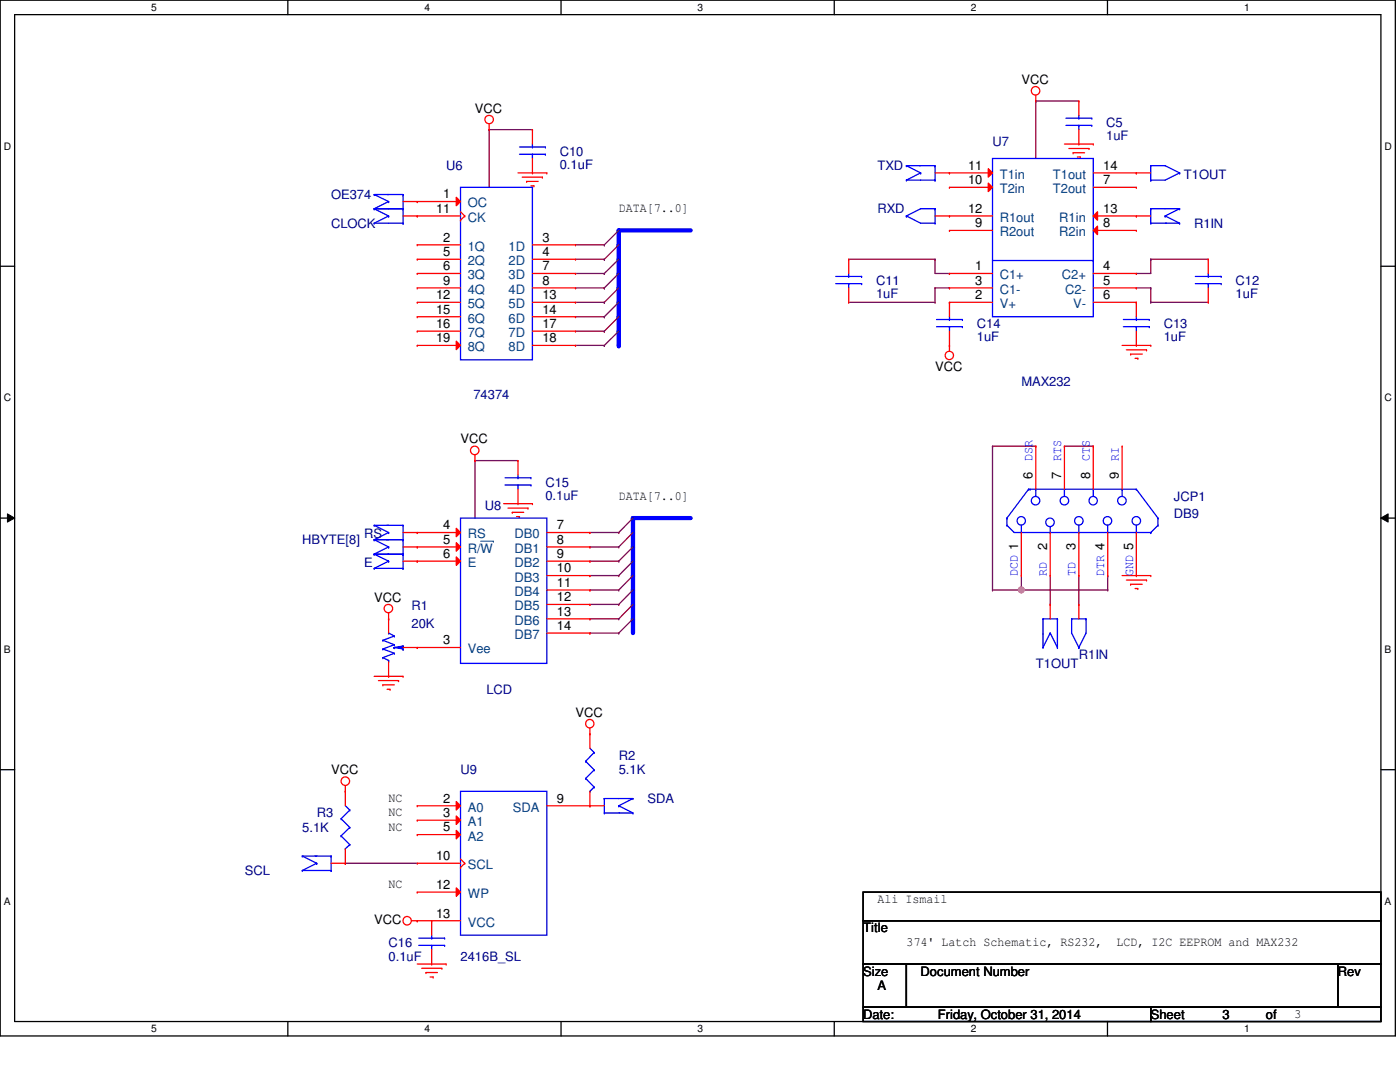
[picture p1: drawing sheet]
<svg xmlns="http://www.w3.org/2000/svg" width="279mm" height="216mm" viewBox="0 0 279 216" stroke-linecap="round" stroke-linejoin="round" font-family="sans-serif">
<path d="M0 0h278.5v206.7h-278.5zM2.9 2.9h272.7v200.9h-272.7z" fill="none" stroke="#000" stroke-width=".25"/>
<g fill="#fff">
<path d="M30.2 .3h1.1v2.3h-1.1z"/>
<path d="M30.2 204.1h1.1v2.3h-1.1z"/>
</g>
<path d="M57.4 0v2.9M57.4 203.8v2.9" fill="none" stroke="#000" stroke-width=".25"/>
<g fill="#fff">
<path d="M84.7 .3h1.1v2.3h-1.1z"/>
<path d="M84.7 204.1h1.1v2.3h-1.1z"/>
</g>
<path d="M112 0v2.9M112 203.8v2.9" fill="none" stroke="#000" stroke-width=".25"/>
<g fill="#fff">
<path d="M139.2 .3h1.1v2.3h-1.1z"/>
<path d="M139.2 204.1h1.1v2.3h-1.1z"/>
</g>
<path d="M166.5 0v2.9M166.5 203.8v2.9" fill="none" stroke="#000" stroke-width=".25"/>
<g fill="#fff">
<path d="M193.8 .3h1.1v2.3h-1.1z"/>
<path d="M193.8 204.1h1.1v2.3h-1.1z"/>
</g>
<path d="M221 0v2.9M221 203.8v2.9" fill="none" stroke="#000" stroke-width=".25"/>
<g fill="#fff">
<path d="M248.3 .3h1.1v2.3h-1.1z"/>
<path d="M248.3 204.1h1.1v2.3h-1.1z"/>
<path d="M.8 28h1.4v2.3h-1.4z"/>
<path d="M276.3 28h1.4v2.3h-1.4z"/>
<path d="M.8 78.2h1.4v2.3h-1.4z"/>
<path d="M276.3 78.2h1.4v2.3h-1.4z"/>
</g>
<path d="M0 53.1h2.9M275.6 53.1h2.9" fill="none" stroke="#000" stroke-width=".25"/>
<g fill="#fff">
<path d="M.8 128.5h1.3v2.2h-1.3z"/>
<path d="M276.3 128.5h1.3v2.2h-1.3z"/>
</g>
<path d="M0 103.4h2.9M275.6 103.4h2.9" fill="none" stroke="#000" stroke-width=".25"/>
<path d="M1.5 102.5l1.4 .9-1.4 .8zM275.6 103.4l1.4-.9v1.7z" fill="#000"/>
<path d="M1.5 102.5l1.4 .9-1.4 .8zM275.6 103.4l1.4-.9v1.7z" fill="none" stroke="#000" stroke-width=".2"/>
<g fill="#fff">
<path d="M.8 178.7h1.3v2.2h-1.3z"/>
<path d="M276.3 178.7h1.3v2.2h-1.3z"/>
</g>
<path d="M0 153.6h2.9M275.6 153.6h2.9" fill="none" stroke="#000" stroke-width=".25"/>
<path d="M97.6 25.9h.1M97.6 25.9v11.5M97.6 25.9h8.7" fill="none" stroke="#800040" stroke-width=".25"/>
<path d="M123.5 46h14.3" fill="none" stroke="#00f" stroke-width=".85"/>
<circle cx="123.5" cy="46" r=".42" fill="#00f"/>
<path d="M123.5 46v2.9" fill="none" stroke="#00f" stroke-width=".85"/>
<circle cx="123.5" cy="48.9" r=".42" fill="#00f"/>
<g fill="none" stroke="#800040" stroke-width=".25">
<path d="M114.9 48.9h5.7M114.9 51.7h5.7M114.9 54.6h5.7M114.9 57.4h5.7M120.6 48.9h.1M120.6 51.7h.1M120.6 54.6h.1M120.6 57.4h.1M114.9 60.3h5.7M114.9 63.2h5.7M114.9 66.1h5.7M114.9 68.9h5.7"/>
<path d="M120.6 60.3h.1M120.6 63.2h.1M120.6 66.1h.1M120.6 68.9h.1"/>
</g>
<path d="M123.5 48.9v2.8" fill="none" stroke="#00f" stroke-width=".85"/>
<circle cx="123.5" cy="51.7" r=".42" fill="#00f"/>
<path d="M123.5 51.7v2.9" fill="none" stroke="#00f" stroke-width=".85"/>
<circle cx="123.5" cy="54.6" r=".42" fill="#00f"/>
<path d="M123.5 54.6v2.8" fill="none" stroke="#00f" stroke-width=".85"/>
<circle cx="123.5" cy="57.4" r=".42" fill="#00f"/>
<path d="M123.5 57.4v2.9" fill="none" stroke="#00f" stroke-width=".85"/>
<circle cx="123.5" cy="60.3" r=".42" fill="#00f"/>
<path d="M123.5 60.3v2.9" fill="none" stroke="#00f" stroke-width=".85"/>
<circle cx="123.5" cy="63.2" r=".42" fill="#00f"/>
<path d="M123.5 63.2v2.9" fill="none" stroke="#00f" stroke-width=".85"/>
<circle cx="123.5" cy="66.1" r=".42" fill="#00f"/>
<path d="M123.5 66.1v2.8" fill="none" stroke="#00f" stroke-width=".85"/>
<circle cx="123.5" cy="68.9" r=".42" fill="#00f"/>
<g fill="none" stroke="#800040" stroke-width=".25">
<path d="M206.7 20.2h.1M206.7 20.2v11.4M206.7 20.2h8.6M169.4 51.7h17.2M186.6 51.7h.1M186.6 57.4h.1M186.6 51.7v2.9h2.9M186.6 57.4v2.9M186.6 57.4h2.9M189.5 57.4h.1M189.5 54.6h.1M226.8 57.4h.1"/>
<path d="M226.8 54.6h.1M226.8 57.4h2.9M229.7 51.7h.1M229.7 57.4h.1M229.7 51.7h11.4M229.7 51.7v2.9h-2.9M229.7 57.4v2.9M169.4 60.3h17.2M186.6 60.3h.1M229.7 60.3h.1M229.7 60.3h11.4M212.4 89h5.8"/>
<path d="M218.2 89h.1M203.8 117.7h.1M203.8 114.9v2.8M203.8 117.7h17.3M221.1 117.7h.1"/>
</g>
<circle cx="203.8" cy="117.7" r=".57" fill="#f0f"/>
<circle cx="203.8" cy="117.7" r=".57" fill="none" stroke="#f0f" stroke-width=".25"/>
<path d="M198.1 89h.1M198.1 89v28.7M198.1 89h8.6M206.7 89h.1M198.1 117.7h.1M198.1 117.7h5.7M209.6 114.9v5.7M215.3 114.9v5.7M221.1 114.9h.1M221.1 114.9v2.8M209.6 120.6h.1M215.3 120.6h.1" fill="none" stroke="#800040" stroke-width=".25"/>
<path d="M126.3 103.4h11.5" fill="none" stroke="#00f" stroke-width=".85"/>
<circle cx="126.3" cy="103.4" r=".42" fill="#00f"/>
<path d="M126.3 103.4v2.9" fill="none" stroke="#00f" stroke-width=".85"/>
<circle cx="126.3" cy="103.4" r=".42" fill="#00f"/>
<g fill="none" stroke="#800040" stroke-width=".25">
<path d="M117.7 106.3h.1M117.7 109.1h.1M117.7 112h.1M117.7 114.9h.1M117.7 117.7h.1M117.7 106.3h5.8M117.7 109.1h5.8M117.7 112h5.8M117.7 114.9h5.8M117.7 117.7h5.8M117.7 120.6h.1M117.7 123.5h.1"/>
<path d="M117.7 126.3h.1M117.7 120.6h5.8M117.7 123.5h5.8M117.7 126.3h5.8"/>
</g>
<path d="M126.3 106.3v2.8" fill="none" stroke="#00f" stroke-width=".85"/>
<circle cx="126.3" cy="106.3" r=".42" fill="#00f"/>
<path d="M126.3 109.1v2.9" fill="none" stroke="#00f" stroke-width=".85"/>
<circle cx="126.3" cy="109.1" r=".42" fill="#00f"/>
<path d="M126.3 112v2.9" fill="none" stroke="#00f" stroke-width=".85"/>
<circle cx="126.3" cy="112" r=".42" fill="#00f"/>
<path d="M126.3 114.9v2.8" fill="none" stroke="#00f" stroke-width=".85"/>
<circle cx="126.3" cy="114.9" r=".42" fill="#00f"/>
<path d="M126.3 117.7v2.9" fill="none" stroke="#00f" stroke-width=".85"/>
<circle cx="126.3" cy="117.7" r=".42" fill="#00f"/>
<path d="M126.3 120.6v2.9" fill="none" stroke="#00f" stroke-width=".85"/>
<circle cx="126.3" cy="120.6" r=".42" fill="#00f"/>
<path d="M126.3 123.5v2.8" fill="none" stroke="#00f" stroke-width=".85"/>
<circle cx="126.3" cy="123.5" r=".42" fill="#00f"/>
<g fill="none" stroke="#800040" stroke-width=".25">
<path d="M120.6 48.9h.1M120.6 51.7h.1M120.6 54.6h.1M120.6 57.4h.1M123.5 46l-2.9 2.9M123.5 48.9l-2.9 2.8M123.5 51.7l-2.9 2.9M123.5 54.6l-2.9 2.8M123.5 57.4l-2.9 2.9M120.6 60.3h.1M120.6 63.2h.1M120.6 66.1h.1"/>
<path d="M120.6 68.9h.1M123.5 60.3l-2.9 2.9M123.5 63.2l-2.9 2.9M123.5 66.1l-2.9 2.8M94.8 91.9h.1M94.8 91.9v11.5M94.8 91.9h8.6M123.5 106.3h.1M123.5 109.1h.1M123.5 112h.1M123.5 114.9h.1M123.5 117.7h.1"/>
<path d="M126.3 103.4l-2.8 2.9M126.3 106.3l-2.8 2.8M126.3 109.1l-2.8 2.9M126.3 112l-2.8 2.9M126.3 114.9l-2.8 2.8M126.3 117.7l-2.8 2.9M123.5 120.6h.1M123.5 123.5h.1M123.5 126.3h.1M126.3 120.6l-2.8 2.9M126.3 123.5l-2.8 2.8M68.9 172.3h.1"/>
<path d="M68.9 172.3h14.4"/>
</g>
<g fill="none" stroke="#f00" stroke-width=".25">
<path d="M206.7 19v1.2M97.6 25.9h.1M97.6 24.7v1.2M103.4 34.5h5.7M104.2 35.3h4M105.1 36.2h.1M105.1 36.2h2.3M106 37.1h.6M106.6 37.1h.1M108.2 35.3h.1M109.1 34.5h.1M206.7 20.2h.1"/>
<path d="M212.4 28.7h5.8M213.3 29.6h4M214.2 30.5h.1M214.2 30.5h2.3M215 31.3h.6M215.6 31.3h.1M217.3 29.6h.1M218.2 28.7h.1M189.5 68.9h.1M189.5 68.9v1.2M223.9 68.9h5.8M224.8 69.8h4"/>
<path d="M225.6 70.7h.1M225.6 70.7h2.4M226.5 71.5h.6M227.1 71.5h.1M228.8 69.8h.1M229.7 68.9h.1M94.8 91.9h.1M94.8 90.8v1.1M80.4 106.3h2.9M83.3 106.3h.1M100.5 100.5h5.8M101.4 101.4h4"/>
<path d="M102.2 102.2h.1M102.2 102.2h2.3M103.1 103.1h.6M103.7 103.1h.1M105.4 101.4h.1M106.3 100.5h.1M223.9 114.9h5.8M224.8 115.7h4M225.6 116.6h.1M225.6 116.6h2.4M226.5 117.4h.6M227.1 117.4h.1"/>
<path d="M228.8 115.7h.1M229.7 114.9h.1M74.7 135h5.7M75.5 135.8h4M76.4 136.7h.1M76.4 136.7h2.3M77.3 137.5h.6M77.6 123.5h.1M77.6 122.3v1.2M77.9 137.5h.1M79.5 135.8h.1M80.4 135h.1"/>
<path d="M68.9 157.9h.1M68.9 156.8v4M117.7 146.4h.1M117.7 145.3v1.1M68.9 172.3h.1M68.9 169.4v2.9M82.1 183.7h1.2M83.3 183.7h.1M83.3 192.4h5.7M84.2 193.2h4M85 194.1h.1M85 194.1h2.3"/>
<path d="M85.9 194.9h.5M86.4 194.9h.1M88.2 193.2h.1M89 192.4h.1"/>
<circle cx="206.7" cy="18.1" r=".85"/>
<circle cx="97.6" cy="23.9" r=".84"/>
<circle cx="189.5" cy="70.9" r=".83"/>
<circle cx="94.7" cy="89.9" r=".85"/>
<circle cx="77.5" cy="121.4" r=".84"/>
<circle cx="68.9" cy="155.9" r=".85"/>
<circle cx="117.7" cy="144.4" r=".84"/>
<circle cx="81.2" cy="183.7" r=".84"/>
</g>
<path d="M172.3 178h103.3v5.7h-103.3zM172.3 183.7h103.3v8.7h-103.3zM172.3 192.4h8.6v8.6h-8.6zM180.9 192.4h86.1v8.6h-86.1zM267 192.4h8.6v8.6h-8.6zM172.3 201h57.4v2.8h-57.4zM229.7 201h45.9v2.8h-45.9z" fill="none" stroke="#000" stroke-width=".25"/>
<g fill="none" stroke="#00f" stroke-width=".25">
<path d="M74.7 104.8h.1M74.7 107.7h.1M74.7 104.8h5.7M74.7 107.7h5.7M74.7 104.8l2.9 1.5M77.6 106.3h.1M77.6 106.3l-2.9 1.4M80.4 104.8h.1M80.4 107.7h.1M80.4 104.8v2.9M91.9 157.9h17.2v28.7h-17.2zM68.1 163.4h.1"/>
<path d="M68.1 166.8h.1M68.1 163.4l1.7 1.7M68.1 166.8l1.7 1.7M68.9 169.4h.1M68.9 160.8l.9 .8M69.8 161.6h.1M69.8 165.1h.1M69.8 168.5h.1M69.8 161.6l-1.7 1.8M69.8 165.1l-1.7 1.7M69.8 168.5l-.9 .9"/>
</g>
<path d="M91.1 159.9l.8 .9-.8 .8z" fill="#f00"/>
<path d="M91.1 159.9l.8 .9-.8 .8zM83.3 160.8h.1M83.3 160.8h8.6" fill="none" stroke="#f00" stroke-width=".25"/>
<path d="M91.1 162.8l.8 .9-.8 .8z" fill="#f00"/>
<path d="M83.3 163.7h.1M83.3 163.7h8.6M91.1 162.8l.8 .9-.8 .8z" fill="none" stroke="#f00" stroke-width=".25"/>
<path d="M91.1 165.7l.8 .8-.8 .9z" fill="#f00"/>
<path d="M83.3 166.5h.1M83.3 172.3h.1M83.3 166.5h8.6M83.3 172.3h8.6M91.1 165.7l.8 .8-.8 .9zM91.9 173.1h.1M91.9 171.4l.9 .9M92.8 172.3h.1M92.8 172.3l-.9 .8M109.1 160.8h8.6M117.7 160.8h.1" fill="none" stroke="#f00" stroke-width=".25"/>
<path d="M91.1 177.2l.8 .8-.8 .9z" fill="#f00"/>
<g fill="none" stroke="#f00" stroke-width=".25">
<path d="M106.3 25.9h.1M106.3 34.5h.1M106.3 25.9v2.8M106.3 31.6v2.9M186.6 34.5h2.9M189.5 34.5h.1M226.8 34.5h.1M226.8 34.5h2.9M189.5 54.6h.1M189.5 57.4h.1M189.5 54.6h8.6M189.5 57.4h8.6"/>
<path d="M218.2 54.6h8.6M218.2 57.4h8.6M226.8 57.4h.1M226.8 54.6h.1M189.5 60.3h.1M189.5 68.9h.1M189.5 60.3v2.9M189.5 66.1v2.8M189.5 60.3h8.6M218.2 60.3h8.6M226.8 60.3h.1M209.6 120.6h.1"/>
<path d="M209.6 120.6v2.9M215.3 120.6h.1M215.3 120.6v2.9M83.3 178h.1M83.3 178h8.6M91.1 177.2l.8 .8-.8 .9zM117.7 160.8h.1M117.7 160.8h2.9M83.3 183.7h.1M83.3 183.7h8.6"/>
</g>
<g fill="none" stroke="#00f" stroke-width=".25">
<path d="M103.7 30.8h5.1M103.7 29.3h5.1M106.3 29.3h.1M106.3 30.8h.1M106.3 28.7v.6M106.3 30.8v.8M108.8 30.8h.1M108.8 29.3h.1M180.9 33.1h.1M180.9 35.9h.1M180.9 33.1h5.7M180.9 35.9h5.7"/>
<path d="M180.9 33.1l2.8 1.4M183.7 34.5h.1M183.7 34.5l-2.8 1.4M186.6 33.1h.1M186.6 35.9h.1M186.6 33.1v2.8M198.1 31.6h20.1v31.6h-20.1zM229.7 33.1h.1M229.7 35.9h.1M229.7 33.1h2.8l2.9 1.4M229.7 33.1v2.8M235.4 34.5h.1"/>
<path d="M235.4 34.5l-2.9 1.4h-2.8M198.1 52h20.1M218.2 52h.1M186.9 65.2h5.2M186.9 63.8h5.2M189.5 63.8h.1M189.5 65.2h.1M189.5 63.2v.6M189.5 65.2v.9M192.1 65.2h.1M192.1 63.8h.1M208.2 129.2h.1"/>
<path d="M208.2 123.5h.1M208.2 123.5v5.7M208.2 123.5h2.8M209.6 126.3h.1M209.6 126.3l-1.4 2.9M209.6 126.3l1.4 2.9M211 129.2h.1M211 123.5h.1M211 123.5v5.7M213.9 123.5h.1M213.9 123.5h2.8M213.9 123.5v2.8l1.4 2.9"/>
<path d="M215.3 129.2h.1M216.7 123.5h.1M216.7 123.5v2.8l-1.4 2.9M120.6 159.3h.1M120.6 159.3h5.7M120.6 159.3v2.9M126.3 159.3h.1M126.3 159.3l-2.8 1.5M120.6 162.2h.1M120.6 162.2h5.7M123.5 160.8h.1M123.5 160.8l2.8 1.4"/>
<path d="M126.3 162.2h.1"/>
</g>
<path d="M197.2 33.7l.9 .8-.9 .8z" fill="#f00"/>
<path d="M189.5 34.5h.1M189.5 34.5h8.6M197.2 33.7l.9 .8-.9 .8z" fill="none" stroke="#f00" stroke-width=".25"/>
<path d="M197.2 36.5l.9 .9-.9 .8z" fill="#f00"/>
<path d="M189.5 37.4h.1M189.5 37.4h8.6M197.2 36.5l.9 .9-.9 .8z" fill="none" stroke="#f00" stroke-width=".25"/>
<path d="M219 42.2v1.7l-.8-.8z" fill="#f00"/>
<path d="M218.2 43.1h8.6M219 42.2v1.7l-.8-.8zM226.8 43.1h.1" fill="none" stroke="#f00" stroke-width=".25"/>
<path d="M218.2 46l.8-.9v1.7z" fill="#f00"/>
<g fill="none" stroke="#f00" stroke-width=".25">
<path d="M218.2 34.5h8.6M218.2 37.4h8.6M226.8 34.5h.1M226.8 37.4h.1M80.4 43.1h2.9M80.4 40.2h2.9M83.3 43.1h.1M83.3 40.2h.1M189.5 43.1h.1M189.5 46h.1M189.5 46h8.6M189.5 43.1h8.6"/>
<path d="M218.2 46l.8-.9v1.7zM218.2 46h8.6M226.8 46h.1M226.8 43.1h.1M226.8 43.1h2.9M109.1 106.3h8.6M109.1 109.1h8.6M109.1 112h8.6M109.1 114.9h8.6M109.1 117.7h8.6M117.7 106.3h.1M117.7 109.1h.1"/>
<path d="M117.7 112h.1M117.7 114.9h.1M117.7 117.7h.1M109.1 120.6h8.6M109.1 123.5h8.6M109.1 126.3h8.6M117.7 120.6h.1M117.7 123.5h.1M117.7 126.3h.1M117.7 146.4h.1M117.7 146.4v2.9M117.7 157.9v2.9"/>
<path d="M117.7 160.8h.1"/>
</g>
<g fill="none" stroke="#00f" stroke-width=".25">
<path d="M74.7 38.8h.1M74.7 38.8h5.7M74.7 38.8l2.9 1.4M80.4 38.8h.1M80.4 38.8v5.7M74.7 41.7h.1M74.7 44.5h.1M74.7 41.7h5.7M74.7 44.5h5.7M74.7 41.7l2.9 1.4M77.6 43.1h.1M77.6 40.2h.1"/>
<path d="M77.6 43.1l-2.9 1.4M77.6 40.2l-2.9 1.5M80.4 41.7h.1M80.4 44.5h.1M229.7 44.5h.1M229.7 41.7h.1M229.7 41.7h5.7M229.7 44.5h5.7M229.7 41.7v2.8M232.5 43.1h.1M232.5 43.1l2.9 1.4M235.4 44.5h.1"/>
<path d="M235.4 41.7h.1M235.4 41.7l-2.9 1.4M91.9 103.4h17.2v29h-17.2zM116.9 151.9h.1M116.9 155.3h.1M116.9 151.9l1.7 1.7M116.9 155.3l1.7 1.8M117.7 157.9h.1M117.7 149.3l.9 .9M118.6 150.2h.1M118.6 153.6h.1M118.6 157.1h.1"/>
<path d="M118.6 150.2l-1.7 1.7M118.6 153.6l-1.7 1.7M118.6 157.1l-.9 .8"/>
</g>
<path d="M91.1 105.4l.8 .9-.8 .8z" fill="#f00"/>
<path d="M83.3 106.3h.1M83.3 106.3h8.6M91.1 105.4l.8 .9-.8 .8z" fill="none" stroke="#f00" stroke-width=".25"/>
<path d="M91.1 108.3l.8 .8-.8 .9z" fill="#f00"/>
<path d="M83.3 109.1h.1M83.3 109.1h8.6M91.1 108.3l.8 .8-.8 .9z" fill="none" stroke="#f00" stroke-width=".25"/>
<path d="M95.9 108h2.6M98.5 108h.1" fill="none" stroke="#004080" stroke-width=".2"/>
<path d="M91.1 111.1l.8 .9-.8 .8z" fill="#f00"/>
<g fill="none" stroke="#f00" stroke-width=".25">
<path d="M215.3 20.2h.1M215.3 28.7h.1M215.3 20.2v2.8M215.3 25.9v2.8M83.3 48.9h.1M83.3 51.7h.1M83.3 54.6h.1M83.3 57.4h.1M83.3 48.9h8.6M83.3 51.7h8.6M83.3 54.6h8.6M83.3 57.4h8.6"/>
<path d="M169.4 51.7h.1M169.4 51.7v2.9M169.4 57.4v2.9M186.6 43.1h2.9M189.5 43.1h.1M241.1 51.7h.1M241.1 51.7v2.9M241.1 57.4v2.9M83.3 66.1h.1M83.3 60.3h.1M83.3 63.2h.1M83.3 66.1h8.6"/>
<path d="M83.3 60.3h8.6M83.3 63.2h8.6M169.4 60.3h.1M241.1 60.3h.1M206.7 89h.1M206.7 89v8.6M212.4 89h.1M212.4 89v8.6M218.2 89h.1M218.2 89v8.6M223.9 89h.1M223.9 89v8.6"/>
<path d="M80.4 112h11.5M80.4 109.1h2.9M83.3 112h.1M83.3 109.1h.1M91.1 111.1l.8 .9-.8 .8zM203.8 114.9h.1M203.8 106.3v8.6M209.6 114.9h.1M209.6 106.3v8.6M215.3 114.9h.1M215.3 106.3v8.6M221.1 114.9h.1"/>
<path d="M221.1 106.3v8.6M226.8 114.9h.1M226.8 106.3v8.6M77.6 123.5h.1M77.6 135h.1M77.6 123.5v2.8M77.6 132.1v2.9M80.4 129.2h11.5M83.3 129.2h.1M66.1 172.3h2.8M68.9 172.3h.1M86.1 183.7h.1"/>
<path d="M86.1 192.4h.1M86.1 183.7v2.9M86.1 189.5v2.9"/>
</g>
<g fill="none" stroke="#00f" stroke-width=".25">
<path d="M91.9 37.4h14.4v34.4h-14.4zM212.7 25h5.2M212.7 23.6h5.2M215.3 23.6h.1M215.3 25h.1M215.3 23v.6M215.3 25v.9M217.9 25h.1M217.9 23.6h.1M166.8 56.6h5.2M166.8 55.2h5.2M169.4 55.2h.1"/>
<path d="M169.4 56.6h.1M169.4 54.6v.6M169.4 56.6v.8M172 56.6h.1M172 55.2h.1M180.9 43.1h.1M180.9 43.1l2.8 1.4h2.9M186.6 44.5h.1M186.6 41.7h.1M186.6 41.7h-2.9l-2.8 1.4M186.6 41.7v2.8M238.5 56.6h5.2"/>
<path d="M238.5 55.2h5.2M241.1 55.2h.1M241.1 56.6h.1M241.1 54.6v.6M241.1 56.6v.8M243.7 56.6h.1M243.7 55.2h.1M205.3 97.6h.1M205.3 97.6l-4.3 5.8M205.3 97.6h21.5M205.6 97.6h.1M206.7 97.6h.1"/>
<path d="M206.7 97.6v1.5M212.4 97.6h.1M212.4 97.6v1.5M218.2 97.6h.1M218.2 97.6v1.5M223.9 97.6h.1M223.9 97.6v1.5M226.8 97.6h.1M226.8 97.6l4.3 5.8M74.7 110.6h.1M74.7 113.4h.1M74.7 107.7h.1"/>
<path d="M74.7 110.6h5.7M74.7 113.4h5.7M74.7 110.6l2.9 1.4M74.7 107.7h5.7M74.7 107.7l2.9 1.4M77.6 112h.1M77.6 109.1h.1M77.6 112l-2.9 1.4M77.6 109.1l-2.9 1.5M80.4 110.6h.1M80.4 113.4h.1M80.4 107.7h.1"/>
<path d="M80.4 107.7v5.7M201 104.8h.1M201 103.4h.1M201 104.8l1.4 1.5h27.3M201 103.4v1.4M203.8 106.3h.1M203.8 104.8v1.5M209.6 106.3h.1M209.6 105.1v1.2M215.3 106.3h.1M215.3 104.8v1.5M221.1 106.3h.1"/>
<path d="M221.1 104.8v1.5M226.8 106.3h.1M226.8 104.8v1.5M229.7 106.3h.1M231.1 104.8h.1M231.1 103.4h.1M231.1 103.4v1.4M231.1 104.8l-1.4 1.5M76.4 127.8h.1M76.4 129.5h.1M76.4 131.2h.1M76.4 127.8l2.3 .9"/>
<path d="M76.4 129.5l2.3 .8M76.4 131.2l1.2 .6M77.6 126.3h.1M77.6 131.8h.1M77.6 126.3l1.1 .6M77.6 131.8v.3M78.7 130.3h.1M78.7 128.7h.1M78.7 126.9h.1M78.7 129.2h.1M78.7 130.3l-2.3 .9M78.7 128.7l-2.3 .8"/>
<path d="M78.7 126.9l-2.3 .9M78.7 129.2l1.7 .3M78.7 129.2h1.7M80.4 129.5h.1M80.4 128.9h.1M80.4 128.9v.6M80.4 128.9l-1.7 .3M60.3 170.8h.1M60.3 173.7h.1M60.3 170.8h5.8M60.3 173.7h5.8M60.3 170.8l2.9 1.5"/>
<path d="M63.2 172.3h.1M63.2 172.3l-2.9 1.4M66.1 170.8h.1M66.1 173.7h.1M66.1 170.8v2.9M83.6 188.6h5.1M83.6 187.2h5.1M86.1 187.2h.1M86.1 188.6h.1M86.1 186.6v.6M86.1 188.6v.9M88.7 188.6h.1"/>
<path d="M88.7 187.2h.1"/>
<circle cx="206.7" cy="99.9" r=".85"/>
<circle cx="212.4" cy="99.9" r=".85"/>
<circle cx="218.2" cy="99.9" r=".84"/>
<circle cx="223.9" cy="99.9" r=".85"/>
<circle cx="203.8" cy="103.9" r=".84"/>
<circle cx="209.5" cy="104.2" r=".85"/>
<circle cx="215.3" cy="103.9" r=".85"/>
<circle cx="221" cy="103.9" r=".85"/>
<circle cx="226.8" cy="103.9" r=".85"/>
</g>
<path d="M91.1 68.1l.8 .8-.8 .9z" fill="#f00"/>
<g fill="none" stroke="#f00" stroke-width=".25">
<path d="M106.3 48.9h8.6M106.3 51.7h8.6M106.3 54.6h8.6M106.3 57.4h8.6M114.9 48.9h.1M114.9 51.7h.1M114.9 54.6h.1M114.9 57.4h.1M83.3 68.9h.1M83.3 68.9h8.6M91.1 68.1l.8 .8-.8 .9zM106.3 68.9h8.6"/>
<path d="M106.3 60.3h8.6M106.3 63.2h8.6M106.3 66.1h8.6M114.9 60.3h.1M114.9 63.2h.1M114.9 66.1h.1M114.9 68.9h.1"/>
</g>
<path d="M91.1 39.4l.8 .8-.8 .9z" fill="#f00"/>
<g fill="none" stroke="#f00" stroke-width=".25">
<path d="M91.1 39.4l.8 .8-.8 .9zM83.3 40.2h.1M83.3 43.1h.1M83.3 40.2h8.6M83.3 43.1h8.6M91.9 43.9h.1M91.9 42.2l.9 .9M92.8 43.1h.1M92.8 43.1l-.9 .8M226.8 60.3h.1M226.8 68.9h.1M226.8 60.3v2.9"/>
<path d="M226.8 66.1v2.8M103.4 91.9h.1M103.4 91.9v2.9M103.4 97.6v2.9M103.4 100.5h.1"/>
</g>
<g fill="none" stroke="#00f" stroke-width=".25">
<path d="M224.2 65.2h5.2M224.2 63.8h5.2M226.8 63.8h.1M226.8 65.2h.1M226.8 63.2v.6M226.8 65.2v.9M229.4 65.2h.1M229.4 63.8h.1M100.8 96.8h5.2M100.8 95.3h5.2M103.4 95.3h.1M103.4 96.8h.1"/>
<path d="M103.4 94.8v.5M103.4 96.8v.8M106 96.8h.1M106 95.3h.1"/>
</g>
<circle cx="203.8" cy="117.7" r=".57" fill="#f0f"/>
<circle cx="203.8" cy="117.7" r=".57" fill="none" stroke="#f0f" stroke-width=".25"/>
<g font-size="2.6">
<text x="203.8" y="16.7">VCC</text>
<text x="94.8" y="22.5">VCC</text>
<text x="193.2" y="33.9">11</text>
<text x="220.2" y="33.9">14</text>
<text x="88.5" y="39.6">1</text>
<text x="193.2" y="36.7">10</text>
<text x="220.2" y="36.7">7</text>
<text x="87" y="42.5">11</text>
<text x="123.5" y="42.3">DATA[7..0]</text>
<text x="193.2" y="42.5">12</text>
<text x="194.6" y="45.3">9</text>
<text x="220.2" y="42.5">13</text>
<text x="220.2" y="45.3">8</text>
<text x="88.5" y="48.2">2</text>
<text x="88.5" y="51.1">5</text>
<text x="88.5" y="53.9">6</text>
<text x="108.2" y="48.2">3</text>
<text x="108.2" y="51.1">4</text>
<text x="108.2" y="53.9">7</text>
<text x="194.6" y="53.9">1</text>
<text x="220.2" y="53.9">4</text>
<text x="87" y="59.7">12</text>
<text x="88.5" y="56.8">9</text>
<text x="108.2" y="56.8">8</text>
<text x="108.2" y="59.7">13</text>
<text x="194.6" y="59.7">2</text>
<text x="194.6" y="56.8">3</text>
<text x="220.2" y="59.7">6</text>
<text x="220.2" y="56.8">5</text>
<text x="87" y="65.4">16</text>
<text x="87" y="62.6">15</text>
<text x="108.2" y="62.6">14</text>
<text x="108.2" y="65.4">17</text>
<text x="87" y="68.3">19</text>
<text x="108.2" y="68.3">18</text>
<text x="186.6" y="74.1">VCC</text>
<text x="91.9" y="88.5">VCC</text>
<text x="206.1" y="95.6" transform="rotate(-90 206.1 95.6)">6</text>
<text x="211.8" y="95.6" transform="rotate(-90 211.8 95.6)">7</text>
<text x="217.6" y="95.6" transform="rotate(-90 217.6 95.6)">8</text>
<text x="223.3" y="95.6" transform="rotate(-90 223.3 95.6)">9</text>
<text x="123.5" y="99.7">DATA[7..0]</text>
<text x="88.5" y="105.6">4</text>
<text x="111.1" y="105.6">7</text>
<text x="88.5" y="108.5">5</text>
<text x="88.5" y="111.3">6</text>
<text x="111.1" y="108.5">8</text>
<text x="111.1" y="111.3">9</text>
<text x="209" y="109.7" transform="rotate(-90 209 109.7)">2</text>
<text x="214.7" y="109.7" transform="rotate(-90 214.7 109.7)">3</text>
<text x="111.1" y="114.2">10</text>
<text x="111.1" y="117.1">11</text>
<text x="111.1" y="120">12</text>
<text x="74.7" y="120.1">VCC</text>
<text x="111.1" y="122.9">13</text>
<text x="111.1" y="125.7">14</text>
<text x="88.5" y="128.6">3</text>
<text x="114.9" y="143">VCC</text>
<text x="66.1" y="154.5">VCC</text>
<text x="77.6" y="160">NC</text>
<text x="88.5" y="160.1">2</text>
<text x="111.1" y="160.1">9</text>
<text x="77.6" y="162.9">NC</text>
<text x="77.6" y="165.7">NC</text>
<text x="88.5" y="163">3</text>
<text x="88.5" y="165.9">5</text>
<text x="87" y="171.6">10</text>
<text x="77.6" y="177.2">NC</text>
<text x="87" y="177.4">12</text>
<text x="74.7" y="184.4">VCC</text>
<text x="87" y="183.1">13</text>
<text x="175.1" y="180.1">Ali Ismail</text>
<text x="172.3" y="186.1">Title</text>
<text x="180.9" y="188.7">374' Latch Schematic, RS232,</text>
<text x="222.8" y="188.7">LCD, I2C EEPROM and MAX232</text>
<text x="172.3" y="194.7">Size</text>
<text x="175.1" y="197.6">A</text>
<text x="183.7" y="194.7">Document Number</text>
<text x="267" y="194.7">Rev</text>
<text x="172.3" y="203.3">Date:</text>
<text x="187.2" y="203.3">Friday, October 31, 2014</text>
<text x="229.7" y="203.3">Sheet</text>
<text x="244" y="203.3">3</text>
<text x="252.6" y="203.3">of</text>
<text x="258.4" y="203">3</text>
</g>
<g font-size="2.6" fill="#000080">
<text x="198.1" y="29.1">U7</text>
<text x="220.8" y="27.9">1uF</text>
<text x="220.8" y="25.4">C5</text>
<text x="89" y="34">U6</text>
<text x="111.7" y="33.7">0.1uF</text>
<text x="111.7" y="31.1">C10</text>
<text x="175.1" y="34">TXD</text>
<text x="236.3" y="35.7">T1OUT</text>
<text x="66.1" y="39.7">OE374</text>
<text x="66.1" y="45.4">CLOCK</text>
<text x="175.1" y="42.5">RXD</text>
<text x="238.3" y="45.4">R1IN</text>
<text x="174.8" y="59.5">1uF</text>
<text x="174.8" y="56.9">C11</text>
<text x="246.6" y="59.5">1uF</text>
<text x="246.6" y="56.9">C12</text>
<text x="194.9" y="65.5">C14</text>
<text x="232.2" y="65.5">C13</text>
<text x="194.9" y="68.1">1uF</text>
<text x="232.2" y="68.1">1uF</text>
<text x="203.8" y="77">MAX232</text>
<text x="94.5" y="79.6">74374</text>
<text x="96.8" y="101.7">U8</text>
<text x="108.8" y="99.7">0.1uF</text>
<text x="108.8" y="97.1">C15</text>
<text x="234.3" y="99.9">JCP1</text>
<text x="72.7" y="107.4">RS</text>
<text x="234.3" y="103.4">DB9</text>
<text x="60.3" y="108.6">HBYTE[8]</text>
<text x="72.7" y="113.2">E</text>
<text x="82.1" y="121.8">R1</text>
<text x="82.1" y="125.2">20K</text>
<text x="215.3" y="131.5">R1IN</text>
<text x="206.7" y="133.3">T1OUT</text>
<text x="97.1" y="138.4">LCD</text>
<text x="91.9" y="154.5">U9</text>
<text x="123.5" y="151.6">R2</text>
<text x="123.5" y="154.5">5.1K</text>
<text x="129.2" y="160.2">SDA</text>
<text x="60.3" y="166">5.1K</text>
<text x="63.2" y="163.1">R3</text>
<text x="48.9" y="174.6">SCL</text>
<text x="77.6" y="191.8">0.1uF</text>
<text x="77.6" y="188.9">C16</text>
<text x="91.9" y="191.8">2416B_SL</text>
</g>
<g font-size="2.6" fill="#004080">
<text x="199.5" y="35.7">T1in</text>
<text x="210.1" y="35.7">T1out</text>
<text x="93.3" y="41.4">OC</text>
<text x="199.5" y="38.6">T2in</text>
<text x="210.1" y="38.6">T2out</text>
<text x="93.3" y="44.3">CK</text>
<text x="199.5" y="44.3">R1out</text>
<text x="199.5" y="47.2">R2out</text>
<text x="211.4" y="44.3">R1in</text>
<text x="211.4" y="47.2">R2in</text>
<text x="93.3" y="50">1Q</text>
<text x="93.3" y="52.9">2Q</text>
<text x="101.5" y="50">1D</text>
<text x="101.5" y="52.9">2D</text>
<text x="93.3" y="55.8">3Q</text>
<text x="93.3" y="58.6">4Q</text>
<text x="101.5" y="55.8">3D</text>
<text x="101.5" y="58.6">4D</text>
<text x="199.5" y="55.8">C1+</text>
<text x="199.5" y="58.6">C1-</text>
<text x="211.9" y="55.8">C2+</text>
<text x="212.6" y="58.6">C2-</text>
<text x="93.3" y="61.5">5Q</text>
<text x="93.3" y="64.4">6Q</text>
<text x="101.5" y="61.5">5D</text>
<text x="101.5" y="64.4">6D</text>
<text x="199.5" y="61.5">V+</text>
<text x="214.2" y="61.5">V-</text>
<text x="93.3" y="67.3">7Q</text>
<text x="93.3" y="70.1">8Q</text>
<text x="101.5" y="67.3">7D</text>
<text x="101.5" y="70.1">8D</text>
<text x="93.3" y="107.4">RS</text>
<text x="102.7" y="107.4">DB0</text>
<text x="93.3" y="110.3">R/W</text>
<text x="93.3" y="113.2">E</text>
<text x="102.7" y="110.3">DB1</text>
<text x="102.7" y="113.2">DB2</text>
<text x="102.7" y="116">DB3</text>
<text x="102.7" y="118.9">DB4</text>
<text x="102.7" y="121.8">DB5</text>
<text x="102.7" y="124.7">DB6</text>
<text x="93.3" y="130.4">Vee</text>
<text x="102.7" y="127.5">DB7</text>
<text x="93.3" y="162">A0</text>
<text x="102.4" y="162">SDA</text>
<text x="93.3" y="164.8">A1</text>
<text x="93.3" y="167.7">A2</text>
<text x="93.3" y="173.4">SCL</text>
<text x="93.3" y="179.2">WP</text>
<text x="93.3" y="184.9">VCC</text>
</g>
<g font-size="2.6" fill="#00f">
<text x="206" y="91.9" transform="rotate(-90 206 91.9)">DSR</text>
<text x="211.8" y="91.9" transform="rotate(-90 211.8 91.9)">RTS</text>
<text x="217.5" y="91.9" transform="rotate(-90 217.5 91.9)">CTS</text>
<text x="223.3" y="91.9" transform="rotate(-90 223.3 91.9)">RI</text>
<text x="203.2" y="114.9" transform="rotate(-90 203.2 114.9)">DCD 1</text>
<text x="208.9" y="114.9" transform="rotate(-90 208.9 114.9)">RD</text>
<text x="214.6" y="114.9" transform="rotate(-90 214.6 114.9)">TD</text>
<text x="220.4" y="114.9" transform="rotate(-90 220.4 114.9)">DTR 4</text>
<text x="226.1" y="114.9" transform="rotate(-90 226.1 114.9)">GND 5</text>
</g>
<g font-size="2">
<text x="30.2" y="2.2">5</text>
<text x="84.7" y="2.2">4</text>
<text x="139.2" y="2.2">3</text>
<text x="193.8" y="2.2">2</text>
<text x="248.3" y="2.2">1</text>
<text x=".8" y="29.8">D</text>
<text x="276.3" y="29.8">D</text>
<text x=".8" y="80.1">C</text>
<text x="276.3" y="80.1">C</text>
<text x=".8" y="130.3">B</text>
<text x="276.3" y="130.3">B</text>
<text x=".8" y="180.5">A</text>
<text x="276.3" y="180.5">A</text>
<text x="30.2" y="206">5</text>
<text x="84.7" y="206">4</text>
<text x="139.2" y="206">3</text>
<text x="193.8" y="206">2</text>
<text x="248.3" y="206">1</text>
</g>
</svg>
